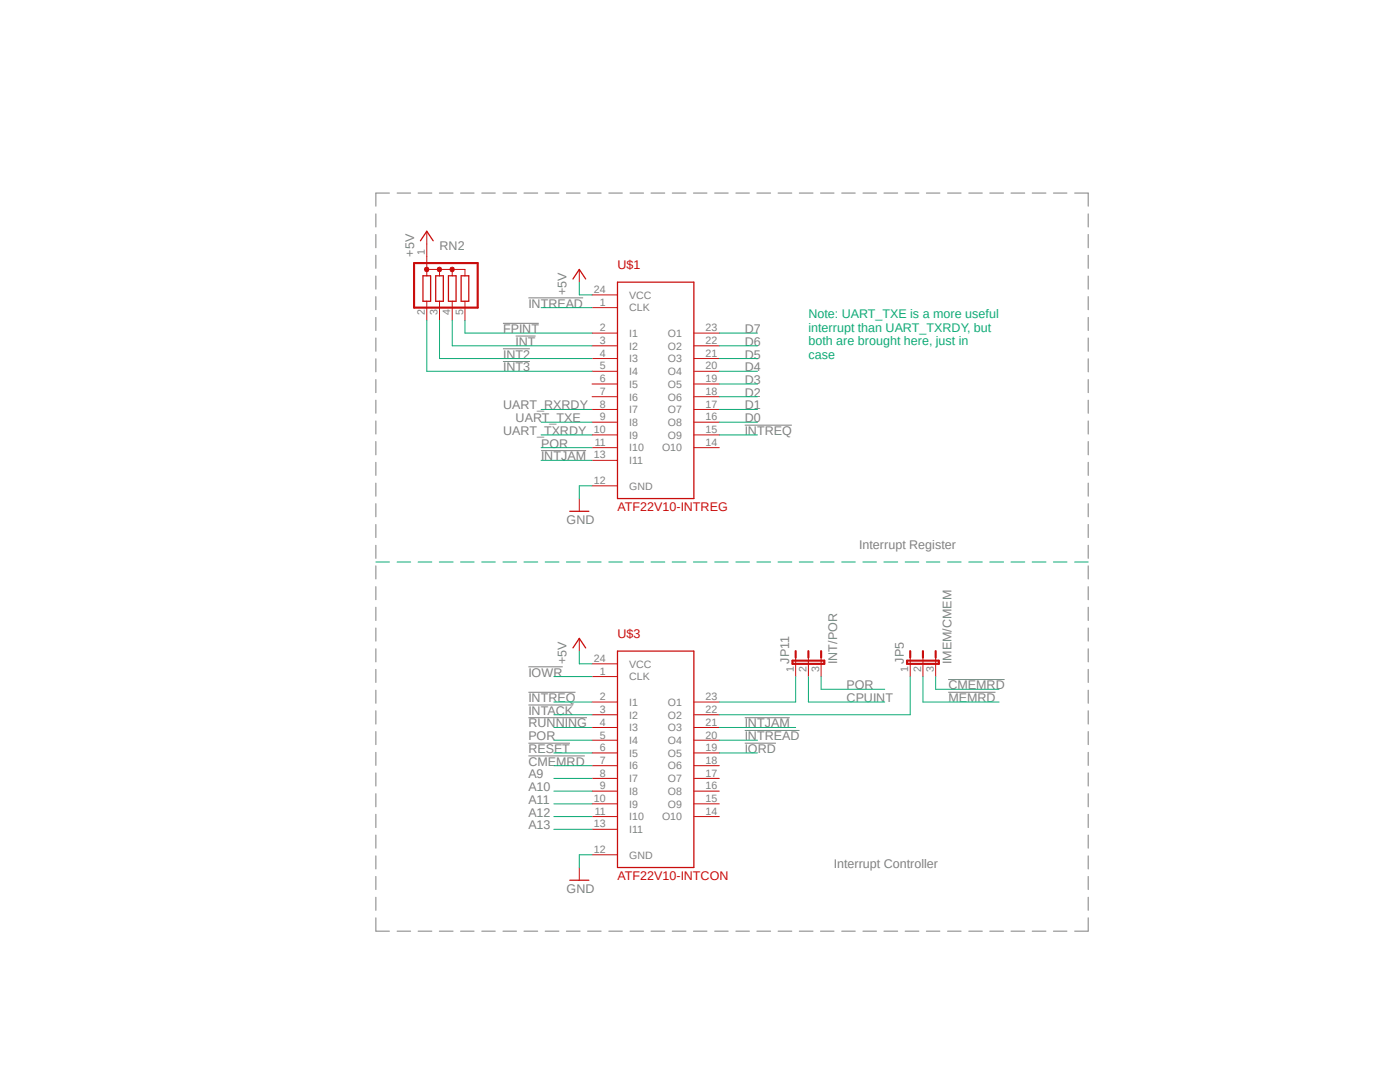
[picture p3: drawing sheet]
<svg xmlns="http://www.w3.org/2000/svg" width="279mm" height="216mm" viewBox="0 0 279 216" stroke-linecap="round" stroke-linejoin="round" font-family="sans-serif">
<path d="M74.8 38.4l142.5 147.5M217.3 38.4l-142.5 147.5" fill="none" stroke="#fff" stroke-width=".2"/>
<g fill="none" stroke="#808080" stroke-width=".2">
<path d="M77.7 38.5h-2.7v2.6M79.2 38.5h2.8M83.4 38.5h2.8M87.7 38.5h2.7M91.9 38.5h2.7M96.1 38.5h2.7M100.4 38.5h2.7M104.6 38.5h2.7M108.8 38.5h2.7M113 38.5h2.8M117.3 38.5h2.7M121.5 38.5h2.7"/>
<path d="M125.7 38.5h2.7M129.9 38.5h2.8M134.2 38.5h2.7M138.4 38.5h2.7M142.6 38.5h2.7M146.9 38.5h2.7M151 38.5h2.8M155.3 38.5h2.7M159.5 38.5h2.8M163.7 38.5h2.8M168 38.5h2.7M172.2 38.5h2.7"/>
<path d="M176.4 38.5h2.8M180.6 38.5h2.8M184.9 38.5h2.7M189.1 38.5h2.7M193.3 38.5h2.7M197.5 38.5h2.8M201.8 38.5h2.7M206 38.5h2.7M210.2 38.5h2.7M214.5 38.5h2.7v2.6M75 42.7v2.6M75 46.8v2.6"/>
<path d="M75 50.9v2.7M75 55.1v2.6M75 59.2v2.6M105.5 59.4h10.9M217.2 42.7v2.6M217.2 46.8v2.6M217.2 50.9v2.7M217.2 55.1v2.6M217.2 59.2v2.6M75 63.3v2.7M75 67.4v2.7M75 71.6v2.6"/>
<path d="M75 75.7v2.7M75 79.8v2.7M100.4 64.5h7.1M100.4 69.6h5.3M100.4 72.1h5.3M102.9 67.1h4M217.2 63.3v2.7M217.2 67.4v2.7M217.2 71.6v2.6M217.2 75.7v2.7M217.2 79.8v2.7M75 84v2.6"/>
<path d="M75 88.1v2.7M75 92.2v2.7M75 96.4v2.6M108 89.9h9M148.6 84.8h9.4M217.2 84v2.6M217.2 88.1v2.7M217.2 92.2v2.7M217.2 96.4v2.6M75 100.5v2.6M75 104.6v2.7M75 108.8v2.6"/>
<path d="M75 112.9v2.6M75 117.1v2.6M217.2 100.5v2.6M217.2 104.6v2.7M217.2 108.8v2.6M217.2 112.9v2.6M217.2 117.1v2.6M75 121.2v2.6M75 125.3v2.6M75 129.5v2.6M75 133.6v2.6M75 137.7v2.6"/>
<path d="M105.5 138.1h9.4M105.5 133.1h6.8M189.2 138.1h9.5M189.2 135.6h11.3M217.2 121.2v2.6M217.2 125.3v2.6M217.2 129.5v2.6M217.2 133.6v2.6M217.2 137.7v2.6M75 141.8v2.7M75 146v2.6M75 150.1v2.6"/>
<path d="M75 154.2v2.6M75 158.4v2.6M105.5 140.7h8.9M105.5 143.2h11.6M105.5 148.3h8.2M105.5 150.8h11.2M148.6 143.2h9M148.6 148.3h6.3M148.6 145.8h11M217.2 141.8v2.7M217.2 146v2.6M217.2 150.1v2.6"/>
<path d="M217.2 154.2v2.6M217.2 158.4v2.6M75 162.5v2.6M75 166.6v2.6M75 170.8v2.6M75 174.9v2.6M75 179v2.7M217.2 162.5v2.6M217.2 166.6v2.6M217.2 170.8v2.6M217.2 174.9v2.6M217.2 179v2.7"/>
<path d="M75 183.1v2.7h2.7M79.2 185.8h2.8M83.4 185.8h2.8M87.7 185.8h2.7M91.9 185.8h2.7M96.1 185.8h2.7M100.4 185.8h2.7M104.6 185.8h2.7M108.8 185.8h2.7M113 185.8h2.8M117.3 185.8h2.7M121.5 185.8h2.7"/>
<path d="M125.7 185.8h2.7M129.9 185.8h2.8M134.2 185.8h2.7M138.4 185.8h2.7M142.6 185.8h2.7M146.9 185.8h2.7M151 185.8h2.8M155.3 185.8h2.7M159.5 185.8h2.8M163.7 185.8h2.8M168 185.8h2.7M172.2 185.8h2.7"/>
<path d="M176.4 185.8h2.8M180.6 185.8h2.8M184.9 185.8h2.7M189.1 185.8h2.7M193.3 185.8h2.7M197.5 185.8h2.8M201.8 185.8h2.7M206 185.8h2.7M210.2 185.8h2.7M217.2 183.1v2.7h-2.7"/>
</g>
<path d="M84.4 55h1.5v5.1h-1.5zM87 55h1.5v5.1h-1.5zM89.5 55h1.5v5.1h-1.5zM92 55h1.6v5.1h-1.6zM114.3 55.7l1.3-1.9 1.3 1.9M123.2 56.3h15.3v43.2h-15.3zM113.7 102h3.8M114.3 129.3l1.3-1.9 1.3 1.9M123.2 129.9h15.3v43.2h-15.3zM113.7 175.6h3.8" fill="none" stroke="#c90d0c" stroke-width=".25"/>
<g fill="none" stroke="#c90d0c" stroke-width=".2">
<path d="M85.2 51.2v3.8M85.2 53.8h7.6v1.2M87.7 53.8v1.2M90.3 53.8v1.2M115.6 53.8v2.5M118.2 58.8h5M85.2 60.1v1.3M87.7 60.1v1.3M90.3 60.1v1.3M92.8 60.1v1.3M118.2 61.4h5M118.2 66.5h5"/>
<path d="M118.2 69h5M118.2 71.5h5M118.2 74.1h5M118.2 76.6h5M118.2 79.2h5M138.5 66.5h5.1M138.5 69h5.1M138.5 71.5h5.1M138.5 74.1h5.1M138.5 76.6h5.1M138.5 79.2h5.1M115.6 99.5v2.5"/>
<path d="M118.2 81.7h5M118.2 84.2h5M118.2 86.8h5M118.2 89.3h5M118.2 91.9h5M118.2 96.9h5M138.5 81.7h5.1M138.5 84.2h5.1M138.5 86.8h5.1M138.5 89.3h5.1M115.6 127.4v2.5M118.2 132.5h5"/>
<path d="M118.2 135h5M158.8 131.2v3.8M161.3 131.2v3.8M163.9 131.2v3.8M181.7 131.2v3.8M184.2 131.2v3.8M186.7 131.2v3.8M118.2 140.1h5M118.2 142.6h5M118.2 145.2h5M118.2 147.7h5M118.2 150.2h5"/>
<path d="M118.2 152.8h5M118.2 155.3h5M118.2 157.9h5M138.5 140.1h5.1M138.5 142.6h5.1M138.5 145.2h5.1M138.5 147.7h5.1M138.5 150.2h5.1M138.5 152.8h5.1M138.5 155.3h5.1M138.5 157.9h5.1M115.6 173.1v2.5"/>
<path d="M118.2 160.4h5M118.2 162.9h5M118.2 165.5h5M118.2 170.6h5M138.5 160.4h5.1M138.5 162.9h5.1"/>
</g>
<path d="M82.6 52.5h12.7v8.9h-12.7zM158.2 131.8h6.3v.7h-6.3zM158.8 129.9v1.3M161.3 129.9v1.3M163.9 129.9v1.3M181 131.8h6.4v.7h-6.4zM181.7 129.9v1.3M184.2 129.9v1.3M186.7 129.9v1.3" fill="none" stroke="#c90d0c" stroke-width=".42"/>
<path d="M89.9 53.4l.4-.1 .3 .1 .1 .4-.1 .3-.3 .1-.4-.1-.1-.3h.5h-.5z" fill-rule="evenodd" fill="#c90d0c"/>
<path d="M89.9 53.4l.4-.1 .3 .1 .1 .4-.1 .3-.3 .1-.4-.1-.1-.3h.5h-.5z" fill="none" stroke="#c90d0c" stroke-width=".2"/>
<path d="M87.4 53.4l.3-.1 .3 .1 .1 .4-.1 .3-.3 .1-.3-.1-.2-.3h.6h-.6z" fill-rule="evenodd" fill="#c90d0c"/>
<path d="M87.4 53.4l.3-.1 .3 .1 .1 .4-.1 .3-.3 .1-.3-.1-.2-.3h.6h-.6z" fill="none" stroke="#c90d0c" stroke-width=".2"/>
<path d="M84.8 53.4l.4-.1 .3 .1 .1 .4-.1 .3-.3 .1-.4-.1-.1-.3 .5-.1-.5 .1z" fill-rule="evenodd" fill="#c90d0c"/>
<path d="M84.8 53.4l.4-.1 .3 .1 .1 .4-.1 .3-.3 .1-.4-.1-.1-.3 .5-.1-.5 .1zM85.2 46.1v5.1M85.2 61.4v2.5M87.7 61.4v2.5M90.3 61.4v2.5M92.8 61.4v2.5" fill="none" stroke="#c90d0c" stroke-width=".2"/>
<path d="M83.9 48l1.3-1.9 1.2 1.9" fill="none" stroke="#c90d0c" stroke-width=".25"/>
<g fill="none" stroke="#0dab76" stroke-width=".2">
<path d="M115.6 56.3v2.5h2.6M85.2 63.9v10.2h33M87.7 63.9v7.6h30.5M90.3 63.9v5.1h27.9M92.8 63.9v2.6h25.4M108 61.4h10.2M143.6 74.1h7.6M143.6 71.5h7.6M143.6 69h7.6M143.6 66.5h7.6M143.6 76.6h7.6M143.6 79.2h7.6"/>
<path d="M108 86.8h10.2M108 91.9h10.2M108 89.3h10.2M108 81.7h10.2M108 84.2h10.2M118.2 96.9h-2.6v2.6M143.6 86.8h7.6M143.6 81.7h7.6M143.6 84.2h7.6M75 112.1h2.7M79.2 112.1h2.8M83.4 112.1h2.8"/>
<path d="M87.7 112.1h2.7M91.9 112.1h2.7M96.1 112.1h2.7M100.4 112.1h2.7M104.6 112.1h2.7M108.8 112.1h2.7M113 112.1h2.8M117.3 112.1h2.7M121.5 112.1h2.7M125.7 112.1h2.7M129.9 112.1h2.8M134.2 112.1h2.7"/>
<path d="M138.4 112.1h2.7M142.6 112.1h2.7M146.9 112.1h2.7M151 112.1h2.8M155.3 112.1h2.7M159.5 112.1h2.8M163.7 112.1h2.8M168 112.1h2.7M172.2 112.1h2.7M176.4 112.1h2.8M180.6 112.1h2.8M184.9 112.1h2.7"/>
<path d="M189.1 112.1h2.7M193.3 112.1h2.7M197.5 112.1h2.8M201.8 112.1h2.7M206 112.1h2.7M210.2 112.1h2.7M214.5 112.1h2.7M110.5 135h7.7M115.6 129.9v2.6h2.6M158.8 135v5.1h-15.2M161.3 135v5.1h15.3M163.9 135v2.5h12.7"/>
<path d="M181.7 135v7.6h-38.1M184.2 135v5.1h15.2M186.7 135v2.5h12.7M110.5 142.6h7.7M110.5 155.3h7.7M110.5 157.9h7.7M110.5 140.1h7.7M110.5 145.2h7.7M110.5 150.2h7.7M110.5 152.8h7.7M110.5 147.7h7.7M143.6 145.2h15.2"/>
<path d="M143.6 150.2h7.6M143.6 147.7h7.6M110.5 160.4h7.7M110.5 162.9h7.7M110.5 165.5h7.7M118.2 170.6h-2.6v2.5"/>
</g>
<g font-size="2.5" fill="#808080">
<text x="82.6" y="51.2" transform="rotate(-90 82.6 51.2)">+5V</text>
<text x="87.7" y="50">RN2</text>
<text x="113.1" y="58.8" transform="rotate(-90 113.1 58.8)">+5V</text>
<text x="105.5" y="61.4">INTREAD</text>
<text x="100.4" y="66.5">FPINT</text>
<text x="100.4" y="71.5">INT2</text>
<text x="102.9" y="69">INT</text>
<text x="148.6" y="71.5">D5</text>
<text x="148.6" y="69">D6</text>
<text x="148.6" y="66.5">D7</text>
<text x="100.4" y="74.1">INT3</text>
<text x="148.6" y="74.1">D4</text>
<text x="148.6" y="76.6">D3</text>
<text x="100.4" y="81.7">UART_RXRDY</text>
<text x="148.6" y="79.2">D2</text>
<text x="148.6" y="81.7">D1</text>
<text x="100.4" y="86.8">UART_TXRDY</text>
<text x="102.9" y="84.2">UART_TXE</text>
<text x="108" y="89.3">POR</text>
<text x="148.6" y="86.8">INTREQ</text>
<text x="148.6" y="84.2">D0</text>
<text x="108" y="91.9">INTJAM</text>
<text x="113.1" y="104.6">GND</text>
<text x="171.5" y="109.6">Interrupt Register</text>
<text x="105.5" y="135">IOWR</text>
<text x="113.1" y="132.5" transform="rotate(-90 113.1 132.5)">+5V</text>
<text x="157.5" y="132.5" transform="rotate(-90 157.5 132.5)">JP11</text>
<text x="167" y="132.5" transform="rotate(-90 167 132.5)">INT/POR</text>
<text x="169" y="137.5">POR</text>
<text x="180.4" y="132.5" transform="rotate(-90 180.4 132.5)">JP5</text>
<text x="189.3" y="137.5">CMEMRD</text>
<text x="189.9" y="132.5" transform="rotate(-90 189.9 132.5)">IMEM/CMEM</text>
<text x="105.5" y="142.6">INTACK</text>
<text x="105.5" y="140.1">INTREQ</text>
<text x="169" y="140.1">CPUINT</text>
<text x="189.3" y="140.1">MEMRD</text>
<text x="105.5" y="147.7">POR</text>
<text x="105.5" y="145.2">RUNNING</text>
<text x="148.6" y="145.2">INTJAM</text>
<text x="148.6" y="147.7">INTREAD</text>
<text x="105.5" y="155.3">A9</text>
<text x="105.5" y="150.2">RESET</text>
<text x="105.5" y="152.8">CMEMRD</text>
<text x="148.6" y="150.2">IORD</text>
<text x="105.5" y="160.4">A11</text>
<text x="105.5" y="157.9">A10</text>
<text x="105.5" y="162.9">A12</text>
<text x="105.5" y="165.5">A13</text>
<text x="166.4" y="173.1">Interrupt Controller</text>
<text x="113.1" y="178.2">GND</text>
</g>
<g font-size="2.5" fill="#c90d0c">
<text x="123.2" y="53.8">U$1</text>
<text x="123.2" y="102">ATF22V10-INTREG</text>
<text x="123.2" y="127.4">U$3</text>
<text x="123.2" y="175.6">ATF22V10-INTCON</text>
</g>
<g font-size="2.5" fill="#0dab76">
<text x="161.3" y="63.5">Note: UART_TXE is a more useful</text>
<text x="161.3" y="66.2">interrupt than UART_TXRDY, but</text>
<text x="161.3" y="68.9">both are brought here, just in</text>
<text x="161.3" y="71.5">case</text>
</g>
<g font-size="2.1" fill="#808080">
<text x="84.8" y="50.9" transform="rotate(-90 84.8 50.9)">1</text>
<text x="118.5" y="58.5">24</text>
<text x="125.6" y="59.6">VCC</text>
<text x="84.8" y="62.9" transform="rotate(-90 84.8 62.9)">2</text>
<text x="87.3" y="62.9" transform="rotate(-90 87.3 62.9)">3</text>
<text x="89.9" y="62.9" transform="rotate(-90 89.9 62.9)">4</text>
<text x="92.4" y="62.9" transform="rotate(-90 92.4 62.9)">5</text>
<text x="119.7" y="61">1</text>
<text x="125.6" y="62.1">CLK</text>
<text x="119.7" y="66.1">2</text>
<text x="119.7" y="68.7">3</text>
<text x="119.7" y="71.2">4</text>
<text x="125.6" y="67.2">I1</text>
<text x="125.6" y="69.8">I2</text>
<text x="133.3" y="67.2">O1</text>
<text x="133.3" y="69.8">O2</text>
<text x="140.8" y="66.1">23</text>
<text x="140.8" y="68.7">22</text>
<text x="140.8" y="71.2">21</text>
<text x="119.7" y="73.7">5</text>
<text x="119.7" y="76.2">6</text>
<text x="125.6" y="72.3">I3</text>
<text x="125.6" y="74.8">I4</text>
<text x="125.6" y="77.4">I5</text>
<text x="133.3" y="72.3">O3</text>
<text x="133.3" y="74.8">O4</text>
<text x="133.3" y="77.4">O5</text>
<text x="140.8" y="73.7">20</text>
<text x="140.8" y="76.2">19</text>
<text x="119.7" y="78.8">7</text>
<text x="119.7" y="81.3">8</text>
<text x="119.7" y="83.9">9</text>
<text x="125.6" y="79.9">I6</text>
<text x="125.6" y="82.5">I7</text>
<text x="133.3" y="79.9">O6</text>
<text x="133.3" y="82.5">O7</text>
<text x="140.8" y="78.8">18</text>
<text x="140.8" y="81.3">17</text>
<text x="140.8" y="83.9">16</text>
<text x="118.5" y="86.4">10</text>
<text x="118.7" y="88.9">11</text>
<text x="125.6" y="85">I8</text>
<text x="125.6" y="87.5">I9</text>
<text x="133.3" y="85">O8</text>
<text x="133.3" y="87.5">O9</text>
<text x="140.8" y="86.4">15</text>
<text x="140.8" y="88.9">14</text>
<text x="118.5" y="91.5">13</text>
<text x="125.6" y="90.1">I10</text>
<text x="125.6" y="92.6">I11</text>
<text x="132.1" y="90.1">O10</text>
<text x="118.5" y="96.6">12</text>
<text x="125.6" y="97.7">GND</text>
<text x="118.5" y="132.1">24</text>
<text x="119.7" y="134.7">1</text>
<text x="125.6" y="133.2">VCC</text>
<text x="125.6" y="135.8">CLK</text>
<text x="158.4" y="134" transform="rotate(-90 158.4 134)">1</text>
<text x="161" y="134" transform="rotate(-90 161 134)">2</text>
<text x="163.5" y="134" transform="rotate(-90 163.5 134)">3</text>
<text x="181.3" y="134" transform="rotate(-90 181.3 134)">1</text>
<text x="183.8" y="134" transform="rotate(-90 183.8 134)">2</text>
<text x="186.4" y="134" transform="rotate(-90 186.4 134)">3</text>
<text x="119.7" y="139.7">2</text>
<text x="119.7" y="142.3">3</text>
<text x="125.6" y="140.8">I1</text>
<text x="125.6" y="143.4">I2</text>
<text x="133.3" y="140.8">O1</text>
<text x="133.3" y="143.4">O2</text>
<text x="140.8" y="139.7">23</text>
<text x="140.8" y="142.3">22</text>
<text x="119.7" y="144.8">4</text>
<text x="119.7" y="147.4">5</text>
<text x="119.7" y="149.9">6</text>
<text x="125.6" y="145.9">I3</text>
<text x="125.6" y="148.5">I4</text>
<text x="133.3" y="145.9">O3</text>
<text x="133.3" y="148.5">O4</text>
<text x="140.8" y="144.8">21</text>
<text x="140.8" y="147.4">20</text>
<text x="140.8" y="149.9">19</text>
<text x="119.7" y="152.4">7</text>
<text x="119.7" y="155">8</text>
<text x="125.6" y="151">I5</text>
<text x="125.6" y="153.5">I6</text>
<text x="133.3" y="151">O5</text>
<text x="133.3" y="153.5">O6</text>
<text x="140.8" y="152.4">18</text>
<text x="140.8" y="155">17</text>
<text x="118.5" y="160.1">10</text>
<text x="119.7" y="157.5">9</text>
<text x="125.6" y="156.1">I7</text>
<text x="125.6" y="158.6">I8</text>
<text x="125.6" y="161.2">I9</text>
<text x="133.3" y="156.1">O7</text>
<text x="133.3" y="158.6">O8</text>
<text x="133.3" y="161.2">O9</text>
<text x="140.8" y="157.5">16</text>
<text x="140.8" y="160.1">15</text>
<text x="118.5" y="165.1">13</text>
<text x="118.7" y="162.6">11</text>
<text x="125.6" y="163.7">I10</text>
<text x="125.6" y="166.2">I11</text>
<text x="132.1" y="163.7">O10</text>
<text x="140.8" y="162.6">14</text>
<text x="118.5" y="170.2">12</text>
<text x="125.6" y="171.3">GND</text>
</g>
</svg>
